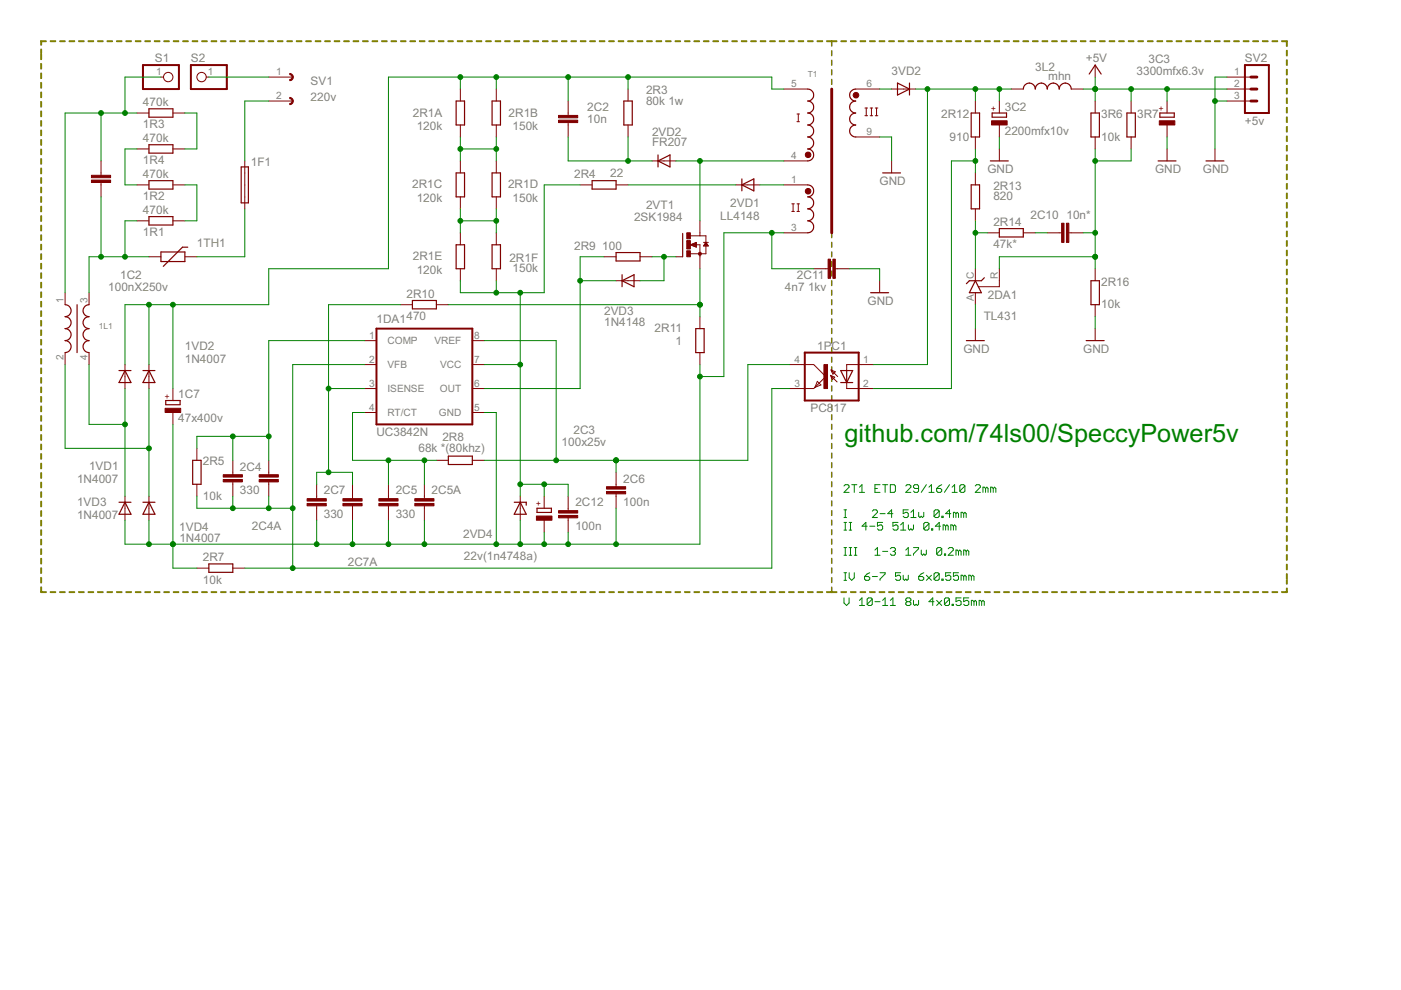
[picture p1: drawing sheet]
<svg xmlns="http://www.w3.org/2000/svg" width="297mm" height="210mm" viewBox="0 0 297 210" stroke-linecap="round" stroke-linejoin="round" font-family="sans-serif">
<g fill="none" stroke="#808000" stroke-width=".32">
<path d="M176.3 8.7v1.1M176.3 10.8v1M176.3 12.8v1M176.3 14.8v1.1M176.3 16.8v1.1M176.3 18.9v1M176.3 20.9v1M176.3 22.9v1.1M176.3 25v1M176.3 27v1M176.3 29v1.1M176.3 31.1v1"/>
<path d="M176.3 33.1v1M176.3 35.1v1.1M176.3 37.2v1M176.3 39.2v1M176.3 41.2v1.1M176.3 43.3v1M176.3 45.3v1M176.3 47.3v1.1M176.3 49.4v1M176.3 51.4v1M176.3 53.4v1M176.3 55.5v1"/>
<path d="M176.3 57.5v1M176.3 59.5v1M176.3 61.6v1M176.3 63.6v1M176.3 65.6v1M176.3 67.6v1.1M176.3 69.7v1M176.3 71.7v1M176.3 73.7v1.1M176.3 75.8v1M176.3 77.8v1M176.3 79.8v1.1"/>
<path d="M176.3 81.9v1M176.3 83.9v1M176.3 85.9v1.1M176.3 87.9v1.1M176.3 90v1M176.3 92v1M176.3 94v1.1M176.3 96.1v1M176.3 98.1v1M176.3 100.1v1.1M176.3 102.2v1M176.3 104.2v1"/>
<path d="M176.3 106.2v1.1M176.3 108.3v1M176.3 110.3v1M176.3 112.3v1M176.3 114.3v1.1M176.3 116.4v1M176.3 118.4v1M176.3 120.4v1.1M176.3 122.5v1M176.3 124.5v1"/>
</g>
<g fill="none" stroke="#808000" stroke-width=".42">
<path d="M8.7 10.5v.8M8.7 11.5v1.1M8.7 13.5v1.1M8.7 15.6v1M8.7 17.6v1M8.7 19.6v1M9.7 8.7h-1v.8M10.7 8.7h1M12.7 8.7h1M14.7 8.7h1M16.7 8.7h1.1M18.8 8.7h1"/>
<path d="M20.8 8.7h1M22.8 8.7h1M24.8 8.7h1M26.8 8.7h1M28.8 8.7h1M30.8 8.7h1M32.8 8.7h1M34.8 8.7h1M36.8 8.7h1M38.8 8.7h1M40.8 8.7h1M42.8 8.7h1.1"/>
<path d="M44.9 8.7h1M46.9 8.7h1M48.9 8.7h1M50.9 8.7h1M52.9 8.7h1M54.9 8.7h1M56.9 8.7h1M58.9 8.7h1M60.9 8.7h1M62.9 8.7h1M64.9 8.7h1M66.9 8.7h1"/>
<path d="M68.9 8.7h1.1M71 8.7h.9M73 8.7h1M75 8.7h1M77 8.7h1M79 8.7h1M81 8.7h1M83 8.7h1M85 8.7h1M87 8.7h1M89 8.7h1M91 8.7h1"/>
<path d="M93 8.7h1M95 8.7h1M97 8.7h1M99 8.7h1.1M101 8.7h1.1M103.1 8.7h1M105.1 8.7h1M107.1 8.7h1M109.1 8.7h1M111.1 8.7h1M113.1 8.7h1M115.1 8.7h1"/>
<path d="M117.1 8.7h1M119.1 8.7h1M121.1 8.7h1M123.1 8.7h1M125.1 8.7h1.1M127.1 8.7h1.1M129.2 8.7h1M131.2 8.7h1M133.2 8.7h1M135.2 8.7h1M137.2 8.7h1M139.2 8.7h1"/>
<path d="M141.2 8.7h1M143.2 8.7h1M145.2 8.7h1M147.2 8.7h1M149.2 8.7h1M151.2 8.7h1.1M153.2 8.7h1M155.3 8.7h1M157.3 8.7h1M159.3 8.7h1M161.3 8.7h1M163.3 8.7h1"/>
<path d="M165.3 8.7h1M167.3 8.7h1M169.3 8.7h1M171.3 8.7h1M173.3 8.7h1M175.3 8.7h2.1M178.4 8.7h1M180.4 8.7h1M182.4 8.7h1.1M184.4 8.7h1.1M186.5 8.7h1M188.5 8.7h1"/>
<path d="M190.5 8.7h1.1M192.6 8.7h1M194.6 8.7h1M196.6 8.7h1.1M198.7 8.7h1M200.7 8.7h1M202.7 8.7h1.1M204.8 8.7h1M206.8 8.7h1M208.8 8.7h1.1M210.9 8.7h1M212.9 8.7h1"/>
<path d="M214.9 8.7h1.1M217 8.7h1M219 8.7h1M221 8.7h1.1M223.1 8.7h1M225.1 8.7h1M227.1 8.7h1.1M229.2 8.7h1M231.2 8.7h1M233.2 8.7h1M235.2 8.7h1.1M237.3 8.7h1"/>
<path d="M239.3 8.7h1M241.3 8.7h1.1M243.4 8.7h1M245.4 8.7h1M247.4 8.7h1.1M249.4 8.7h1.1M251.5 8.7h1M253.5 8.7h1.1M255.5 8.7h1.1M257.6 8.7h1M259.6 8.7h1M261.6 8.7h1.1"/>
<path d="M263.7 8.7h1M265.7 8.7h1M267.7 8.7h1.1M269.8 8.7h1M271.8 8.7h1v1.1M272.8 10.8v1M272.8 12.8v1M272.8 14.8v1M272.8 16.8v1M272.8 18.8v1M8.7 21.6v1M8.7 23.6v1.1"/>
<path d="M8.7 25.7v1M8.7 27.7v1M8.7 29.7v1M8.7 31.7v1M8.7 33.7v1M8.7 35.7v1.1M8.7 37.8v1M8.7 39.8v1M272.8 20.8v1.1M272.8 22.9v1M272.8 24.9v1M272.8 26.9v1"/>
<path d="M272.8 28.9v1M272.8 30.9v1M272.8 32.9v1.1M272.8 35v1M272.8 37v1M272.8 39v1M8.7 41.8v1M8.7 43.8v1M8.7 45.8v1M8.7 47.8v1.1M8.7 49.9v1M8.7 51.9v1"/>
<path d="M8.7 53.9v1M8.7 55.9v1M8.7 57.9v1M8.7 59.9v1.1M272.8 41v1M272.8 43v1M272.8 45v1.1M272.8 47.1v1M272.8 49.1v1M272.8 51.1v1M272.8 53.1v1M272.8 55.1v1.1"/>
<path d="M272.8 57.1v1.1M272.8 59.2v1M8.7 62v1M8.7 64v1M8.7 66v1M8.7 68v1M8.7 70v1.1M8.7 72.1v1M8.7 74.1v1M8.7 76.1v1M8.7 78.1v1M272.8 61.2v1"/>
<path d="M272.8 63.2v1M272.8 65.2v1.1M272.8 67.2v1.1M272.8 69.3v1M272.8 71.3v1M272.8 73.3v1M272.8 75.3v1M272.8 77.3v1.1M272.8 79.4v1M8.7 80.1v1.1M8.7 82.1v1.1M8.7 84.2v1"/>
<path d="M8.7 86.2v1M8.7 88.2v1M8.7 90.2v1M8.7 92.2v1.1M8.7 94.3v1M8.7 96.3v1M8.7 98.3v1M272.8 81.4v1M272.8 83.4v1M272.8 85.4v1M272.8 87.4v1M272.8 89.5v1"/>
<path d="M272.8 91.5v1M272.8 93.5v1M272.8 95.5v1M272.8 97.5v1M272.8 99.5v1M8.7 100.3v1M8.7 102.3v1M8.7 104.4v1M8.7 106.4v1M8.7 108.4v1M8.7 110.4v1M8.7 112.4v1"/>
<path d="M8.7 114.4v1M8.7 116.5v1M8.7 118.5v1M272.8 101.6v1M272.8 103.6v1M272.8 105.6v1M272.8 107.6v1M272.8 109.6v1M272.8 111.6v1M272.8 113.7v1M272.8 115.7v1M272.8 117.7v1"/>
<path d="M272.8 119.7v1M8.7 120.5v1M8.7 122.5v1M8.7 124.5v1h1M10.7 125.5h1M12.7 125.5h1M14.7 125.5h1M16.7 125.5h1.1M18.8 125.5h1M20.8 125.5h1M22.8 125.5h1M24.8 125.5h1"/>
<path d="M26.8 125.5h1M28.8 125.5h1M30.8 125.5h1M32.8 125.5h1M34.8 125.5h1M36.8 125.5h1M38.8 125.5h1M40.8 125.5h1M42.8 125.5h1.1M44.9 125.5h1M46.9 125.5h1M48.9 125.5h1"/>
<path d="M50.9 125.5h1M52.9 125.5h1M54.9 125.5h1M56.9 125.5h1M58.9 125.5h1M60.9 125.5h1M62.9 125.5h1M64.9 125.5h1M66.9 125.5h1M68.9 125.5h1.1M71 125.5h.9M73 125.5h1"/>
<path d="M75 125.5h1M77 125.5h1M79 125.5h1M81 125.5h1M83 125.5h1M85 125.5h1M87 125.5h1M89 125.5h1M91 125.5h1M93 125.5h1M95 125.5h1M97 125.5h1"/>
<path d="M99 125.5h1.1M101 125.5h1.1M103.1 125.5h1M105.1 125.5h1M107.1 125.5h1M109.1 125.5h1M111.1 125.5h1M113.1 125.5h1M115.1 125.5h1M117.1 125.5h1M119.1 125.5h1M121.1 125.5h1"/>
<path d="M123.1 125.5h1M125.1 125.5h1.1M127.1 125.5h1.1M129.2 125.5h1M131.2 125.5h1M133.2 125.5h1M135.2 125.5h1M137.2 125.5h1M139.2 125.5h1M141.2 125.5h1M143.2 125.5h1M145.2 125.5h1"/>
<path d="M147.2 125.5h1M149.2 125.5h1M151.2 125.5h1.1M153.2 125.5h1M155.3 125.5h1M157.3 125.5h1M159.3 125.5h1M161.3 125.5h1M163.3 125.5h1M165.3 125.5h1M167.3 125.5h1M169.3 125.5h1"/>
<path d="M171.3 125.5h1M173.3 125.5h1M175.3 125.5h2.1M178.4 125.5h1M180.4 125.5h1M182.4 125.5h1.1M184.4 125.5h1.1M186.5 125.5h1M188.5 125.5h1M190.5 125.5h1.1M192.6 125.5h1M194.6 125.5h1"/>
<path d="M196.6 125.5h1.1M198.7 125.5h1M200.7 125.5h1M202.7 125.5h1.1M204.8 125.5h1M206.8 125.5h1M208.8 125.5h1.1M210.9 125.5h1M212.9 125.5h1M214.9 125.5h1.1M217 125.5h1M219 125.5h1"/>
<path d="M221 125.5h1.1M223.1 125.5h1M225.1 125.5h1M227.1 125.5h1.1M229.2 125.5h1M231.2 125.5h1M233.2 125.5h1M235.2 125.5h1.1M237.3 125.5h1M239.3 125.5h1M241.3 125.5h1.1M243.4 125.5h1"/>
<path d="M245.4 125.5h1M247.4 125.5h1.1M249.4 125.5h1.1M251.5 125.5h1M253.5 125.5h1.1M255.5 125.5h1.1M257.6 125.5h1M259.6 125.5h1M261.6 125.5h1.1M263.7 125.5h1M265.7 125.5h1M267.7 125.5h1.1"/>
<path d="M269.8 125.5h1M272.8 124.8v.7h-1M272.8 121.7v1M272.8 123v.8"/>
</g>
<path d="M30.3 13.8h7.6v5.1h-7.6zM40.5 13.8h7.6v5.1h-7.6zM263.9 13.8h5.1v10.2h-5.1zM79.8 69.7h20.3v20.3h-20.3zM170.6 74.8h11.5v10.1h-11.5z" fill="none" stroke="#800000" stroke-width=".42"/>
<g fill="none" stroke="#800000" stroke-width=".21">
<path d="M34.1 16.3h.6M43.7 16.3h.6M57 16.3h5.1M97.6 18.9v2.5M105.2 18.9v2.5M133.2 18.9v2.5M166.2 18.9h5.1M181.4 18.9h5.1M189 18.9h5.1M214.4 18.9h2.6M227.1 18.9h2.6M232.2 13.8v2.5"/>
<path d="M260.1 18.9h5.1M260.1 16.3h5.1M21.4 34.1v3.1M21.4 38.7v3M29 39.2h2.6M29 24h2.6M29 31.6h2.6M36.7 39.2h2.5M36.7 24h2.5M36.7 31.6h2.5M51.9 34.1v10.2M57 21.4h5.1"/>
<path d="M97.6 26.5v2.5M97.6 34.1v2.6M105.2 26.5v2.5M105.2 34.1v2.6M120.5 21.4v3.1M120.5 26v3M123 39.2h2.5M130.6 39.2h2.6M133.2 26.5v2.5M138.2 34.1h5.1M156 39.2h5.1M166.2 39.2h5.1"/>
<path d="M166.2 34.1h5.1M169 25.8h.5M169 24.2h.5M169.2 24.2v1.6M181.4 29h5.1M183.4 24.5h.5M183.4 22.9h.5M183.7 22.9v1.6M184.5 24.5h.5M184.5 22.9h.5M184.8 22.9v1.6M185.6 24.5h.5"/>
<path d="M185.6 22.9h.5M185.8 22.9v1.6M189 34.1v2.6M206.8 21.4v2.6M206.8 29v2.6M206.8 36.7v2.5M211.9 21.4v2.6M211.9 26.5v2.5M211.9 31.6v2.5M232.2 21.4v2.6M232.2 29v2.6M239.8 21.4v2.6"/>
<path d="M239.8 29v2.6M247.4 21.4v2.6M247.4 26.5v2.5M247.4 31.6v2.5M257.6 31.6v2.5M260.1 21.4h5.1M29 46.8h2.6M31.6 54.4h2.5M36.7 46.8h2.5M39.2 54.4h2.5M97.6 41.7v2.6M97.6 49.4v2.5"/>
<path d="M97.6 57v2.5M105.2 41.7v2.6M105.2 49.4v2.5M105.2 57v2.5M128.1 54.4h2.5M130.6 59.5h5.1M135.7 54.4h2.5M143.3 54.4h1.4M146.4 51.9l1.2-.5v1zM146.4 50h3.3v1.4M146.5 51.8h1.1M146.5 52h1.1"/>
<path d="M146.8 51.7h.8M146.8 52.1h.8M147.1 51.6h.5M147.1 52.2h.5M147.4 51.5h.2M147.4 52.3h.2M147.5 51.9h.9v5.1M148.4 46.8v3.2M149.2 51.4h1M149.2 52.1h.9M149.3 52h.8M149.4 51.8h.6"/>
<path d="M149.4 51.7h.5M149.5 51.6h.3M149.6 51.5h.1M149.7 52v1.8h-3.3M149.7 51.4l.5 .8h-1zM166.2 49.4h5.1M167.9 44.8h.5M167.9 43.2h.5M168.1 43.2v1.6M169 44.8h.5M169 43.2h.5M169.2 43.2v1.6"/>
<path d="M172.5 57h3.1M177.1 57h3M186.5 59.5v2.6M206.8 44.3v2.5M206.8 57v2.5M209.3 49.4h2.6M211.9 57v3.8h-4.5M217 49.4h2.5M222 49.4h3.1M226.6 49.4h3.1M232.2 57v2.5M13.8 62.1v2.5"/>
<path d="M13.8 74.8v2.5M18.9 62.1v2.5M18.9 74.8v2.5M26.5 77.3v5.1M31.6 77.3v5.1M77.3 72.2h2.5M77.3 77.3h2.5M84.9 64.6h2.5M92.5 64.6h2.6M100.1 72.2h2.6M100.1 77.3h2.6M148.4 67.1v2.6"/>
<path d="M148.4 74.8v2.5M167.4 77.3h5.1l2.6 2.5-2.6 2.6h-5.1M176.1 79.6l1.4 1.4M176.1 79.6l.9 .4-.5 .5zM176.2 78.4l.9 .4-.5 .5zM176.2 78.4l1.4 1.4M185.2 77.3h-5.7v1.3M206.8 62.1v2.5M206.8 69.7v2.5M232.2 64.6v2.5M232.2 69.7v2.5M36.7 82.4v2.5"/>
<path d="M36.7 87.5v2.5M41.7 95.1v2.5M49.4 97.6v3M57 97.6v3M77.3 82.4h2.5M77.3 87.5h2.5M92.5 97.6h2.6M100.1 82.4h2.6M100.1 87.5h2.6M100.1 97.6h2.6M173.3 80.9l.8 .7-1.3 .5zM179.5 81.1v1.3h5.7"/>
<path d="M26.5 105.2v5.1M31.6 105.2v5.1M41.7 102.7v2.5M49.4 102.2v3M57 102.2v3M67.1 102.7v3M67.1 107.3v3M74.7 102.7v3M74.7 107.3v3M82.4 102.7v3M82.4 107.3v3M90 102.7v3"/>
<path d="M90 107.3v3M110.3 105.2v5.1M115.4 105.2v2.6M115.4 110.3v2.5M120.5 105.2v3.1M120.5 109.8v3M130.6 100.1v3.1M130.6 104.7v3.1M41.7 120.5h2.6M49.4 120.5h2.5"/>
<circle cx="35.7" cy="16.3" r=".99"/>
<circle cx="42.7" cy="16.3" r=".99"/>
</g>
<g fill="none" stroke="#800000" stroke-width=".25">
<path d="M171.3 18.9a1.27 1.27 0 0 1 1.2 1.3 1.27 1.27 0 0 1-1.2 1.2 1.27 1.27 0 0 1 1.2 1.3 1.27 1.27 0 0 1-1.2 1.3 1.27 1.27 0 0 1 1.2 1.2 1.27 1.27 0 0 1-1.2 1.3 1.27 1.27 0 0 1 1.2 1.3 1.27 1.27 0 0 1-1.2 1.2 1.27 1.27 0 0 1 1.2 1.3 1.27 1.27 0 0 1-1.2 1.3 1.27 1.27 0 0 1 1.2 1.3 1.27 1.27 0 0 1-1.2 1.2M181.4 18.9a1.27 1.27 0 0 0-1.3 1.3 1.27 1.27 0 0 0 1.3 1.2 1.27 1.27 0 0 0-1.3 1.3 1.27 1.27 0 0 0 1.3 1.3 1.27 1.27 0 0 0-1.3 1.2 1.27 1.27 0 0 0 1.3 1.3 1.27 1.27 0 0 0-1.3 1.3 1.27 1.27 0 0 0 1.3 1.2M190.3 17.6l2.5 1.3-2.5 1.3zM192.8 17.6v2.6M217 18.9a1.27 1.27 0 0 1 1.2-1.3 1.27 1.27 0 0 1 1.3 1.3 1.27 1.27 0 0 1 1.3-1.3 1.27 1.27 0 0 1 1.2 1.3 1.27 1.27 0 0 1 1.3-1.3 1.27 1.27 0 0 1 1.3 1.3 1.27 1.27 0 0 1 1.2-1.3 1.27 1.27 0 0 1 1.3 1.3M230.9 15.7l1.3-1.9 1.3 1.9M31.6 38.3h5.1v1.8h-5.1zM31.6 23.1h5.1v1.7h-5.1zM31.6 30.7h5.1v1.8h-5.1zM51.1 35.4h1.6v7.6h-1.6zM96.7 36.7h1.8v5h-1.8zM96.7 21.4h1.8v5.1h-1.8z"/>
<path d="M104.3 36.7h1.8v5h-1.8zM104.3 21.4h1.8v5.1h-1.8zM125.5 38.3h5.1v1.8h-5.1zM132.3 21.4h1.7v5.1h-1.7zM139.5 34.1l2.5-1.2v2.5zM139.5 32.9v2.5M157.3 39.2l2.5-1.3v2.6zM157.3 37.9v2.6M171.3 39.2a1.27 1.27 0 0 1 1.2 1.3 1.27 1.27 0 0 1-1.2 1.2 1.27 1.27 0 0 1 1.2 1.3 1.27 1.27 0 0 1-1.2 1.3 1.27 1.27 0 0 1 1.2 1.3 1.27 1.27 0 0 1-1.2 1.2 1.27 1.27 0 0 1 1.2 1.3 1.27 1.27 0 0 1-1.2 1.3M187.1 36.7h3.8M205.9 24h1.8v5h-1.8zM205.9 39.2h1.8v5.1h-1.8z"/>
<path d="M210 34.1h3.8M210.4 24h3v.8h-3zM231.3 24h1.8v5h-1.8zM238.9 24h1.8v5h-1.8zM245.5 34.1h3.8M245.9 24h3.1v.8h-3.1zM255.7 34.1h3.8M31.6 45.9h5.1v1.8h-5.1zM34.1 53.4h5.1v2.1h-5.1zM39.8 52.4h-1.1l-4.1 4.1M96.7 51.9h1.8v5.1h-1.8zM104.3 51.9h1.8v5.1h-1.8z"/>
<path d="M130.6 53.6h5.1v1.7h-5.1zM131.9 59.5l2.5-1.2v2.5zM131.9 58.3v2.5M144.7 49.5v4.9M206.8 59.5l1.3 2.6h-2.6zM208.7 58.9l-.6 .6h-2.6l-.6 .7M211.9 48.5h5.1v1.7h-5.1zM231.3 59.5h1.8v5.1h-1.8zM13.8 64.6a1.27 1.27 0 0 1 1.3 1.3 1.27 1.27 0 0 1-1.3 1.2 1.27 1.27 0 0 1 1.3 1.3 1.27 1.27 0 0 1-1.3 1.3 1.27 1.27 0 0 1 1.3 1.3 1.27 1.27 0 0 1-1.3 1.2 1.27 1.27 0 0 1 1.3 1.3 1.27 1.27 0 0 1-1.3 1.3M16.3 64.6v10.2M18.9 64.6a1.27 1.27 0 0 0-1.3 1.3 1.27 1.27 0 0 0 1.3 1.2 1.27 1.27 0 0 0-1.3 1.3 1.27 1.27 0 0 0 1.3 1.3 1.27 1.27 0 0 0-1.3 1.3 1.27 1.27 0 0 0 1.3 1.2 1.27 1.27 0 0 0-1.3 1.3 1.27 1.27 0 0 0 1.3 1.3M25.2 78.6h2.6"/>
<path d="M26.5 78.6l1.3 2.5h-2.6zM30.3 78.6h2.6M31.6 78.6l1.3 2.5h-2.6zM87.4 63.7h5.1v1.8h-5.1zM147.5 69.7h1.8v5.1h-1.8zM178.2 78.6h2.6l-1.3 2.5zM179.5 78.6v2.5M184.6 62.1h3.8M204.9 72.2h3.8M230.3 72.2h3.8M35.1 84.9h3.1v.9h-3.1zM40.9 97.6h1.7v5.1h-1.7z"/>
<path d="M95.1 96.7h5v1.8h-5zM178.2 81.1h2.6M25.2 106.5h2.6M26.5 106.5l1.3 2.5h-2.6zM30.3 106.5h2.6M31.6 106.5l1.3 2.5h-2.6zM44.3 119.6h5.1v1.7h-5.1zM109 106.5h2.6v.6M110.3 106.5l1.3 2.5h-2.6zM113.9 107.8h3v.8h-3z"/>
</g>
<g fill="#800000" stroke="#800000" stroke-width=".21">
<path d="M174.7 77.3h.8v5.1h-.8z"/>
<path d="M128.6 104.2h4.1v.5h-4.1z"/>
<path d="M128.6 103.2h4.1v.5h-4.1z"/>
<path d="M65.1 106.7h4.1v.6h-4.1z"/>
<path d="M65.1 105.7h4.1v.5h-4.1z"/>
<path d="M80.3 106.7h4.1v.6h-4.1z"/>
<path d="M80.3 105.7h4.1v.5h-4.1z"/>
<path d="M47.3 101.7h4.1v.5h-4.1z"/>
<path d="M47.3 100.6h4.1v.6h-4.1z"/>
<path d="M113.7 109.4h3.3v.9h-3.3z"/>
<path d="M225.1 47.3h.5v4.1h-.5z"/>
<path d="M226.1 47.3h.5v4.1h-.5z"/>
<path d="M35 86.6h3.3v.9h-3.3z"/>
<path d="M145.6 53.2h.8v1.2h-.8z"/>
<path d="M145.6 49.4h.8v1.2h-.8z"/>
<path d="M145.6 51h.8v1.8h-.8z"/>
<path d="M118.4 25.5h4.1v.5h-4.1z"/>
<path d="M118.4 24.5h4.1v.5h-4.1z"/>
<path d="M176.6 54.9h.5v4.1h-.5z"/>
<path d="M175.6 54.9h.5v4.1h-.5z"/>
<path d="M210.2 25.6h3.3v.9h-3.3z"/>
<path d="M245.8 25.6h3.3v.9h-3.3z"/>
<path d="M19.4 37.2h4.1v.5h-4.1z"/>
<path d="M19.4 38.2h4.1v.5h-4.1z"/>
<path d="M118.4 109.3h4.1v.5h-4.1z"/>
<path d="M118.4 108.3h4.1v.5h-4.1z"/>
<path d="M87.9 106.7h4.1v.6h-4.1z"/>
<path d="M87.9 105.7h4.1v.5h-4.1z"/>
<path d="M72.7 106.7h4.1v.6h-4.1z"/>
<path d="M72.7 105.7h4.1v.5h-4.1z"/>
<path d="M54.9 101.7h4.1v.5h-4.1z"/>
<path d="M54.9 100.6h4.1v.6h-4.1z"/>
</g>
<g fill="#800000" stroke="#800000" stroke-width=".21">
<path d="M61.4 20.7a.76 .76 0 0 1 .8 .7 .76 .76 0 0 1-.8 .8v-.3a.51 .51 0 0 0 .5-.5 .51 .51 0 0 0-.5-.5z" fill-rule="evenodd"/>
<path d="M61.4 15.6a.76 .76 0 0 1 .8 .7 .76 .76 0 0 1-.8 .8v-.3a.51 .51 0 0 0 .5-.5 .51 .51 0 0 0-.5-.5z" fill-rule="evenodd"/>
<circle cx="148.4" cy="53.8" r=".33"/>
<circle cx="171.3" cy="40.5" r=".61"/>
<circle cx="181.5" cy="20.2" r=".61"/>
<circle cx="171.3" cy="32.8" r=".61"/>
</g>
<path d="M176.3 18.9v30.5M265.2 18.9h1.3M265.2 16.3h1.3M265.2 21.4h1.3" fill="none" stroke="#800000" stroke-width=".61"/>
<g fill="none" stroke="#008000" stroke-width=".21">
<path d="M34.1 16.3h-7.6v7.7M44.3 16.3h12.7M97.6 16.3v2.6M105.2 16.3v2.6M120.5 16.3v5.1M133.2 16.3v2.6M166.2 18.9h-2.6v-2.6h-81.2v40.7h-25.4v7.6h-30.5v12.7M186.5 18.9h2.5M194.1 18.9h20.3M196.6 18.9v58.4h-11.4M206.8 18.9v2.5M211.9 18.9v2.5"/>
<path d="M229.7 18.9h30.4M232.2 16.3v5.1M239.8 18.9v2.5M247.4 18.9v2.5M260.1 16.3h-2.5v15.3M21.4 24v10.1M29 31.6h-2.5v7.6h2.5M29 24h-15.2v38.1M39.2 24h2.5v7.6h-2.5M39.2 39.2h2.5v7.6h-2.5M57 21.4h-5.1v12.7M97.6 29v5.1"/>
<path d="M97.6 31.6h7.6M105.2 29v5.1M120.5 29v5.1h17.7M123 39.2h-7.6v22.9h-17.8v-2.6M133.2 39.2h22.8M133.2 29v5.1M143.3 34.1h22.9M148.4 34.1v12.7M161.1 39.2h5.1M186.5 29h2.5v5.1M206.8 31.6v5.1M206.8 34.1h-5.1v48.3h-16.5"/>
<path d="M211.9 29v2.6M232.2 31.6v25.4M239.8 31.6v2.5h-7.6M247.4 29v2.6M257.6 21.4h2.5M21.4 41.7v12.7M29 46.8h-2.5v7.6M31.6 54.4h-12.7v7.7M51.9 44.3v10.1h-10.2M97.6 44.3v5.1M97.6 46.8h7.6M105.2 44.3v5.1"/>
<path d="M105.2 59.5v2.6M123 59.5h7.6M128.1 54.4h-5.1v28h-20.3M138.2 54.4h5.1M140.8 54.4v5.1h-5.1M148.4 57v10.1M163.6 49.4v7.6h8.9M166.2 49.4h-12.7v30.4h-5.1M180.1 57h6.4v2.5M206.8 46.8v10.2M206.8 49.4h2.5M219.5 49.4h2.5"/>
<path d="M229.7 49.4h2.5M232.2 54.4h-20.3v2.6M13.8 77.3v17.8h17.8M18.9 77.3v12.7h7.6M31.6 64.6v12.7M36.7 64.6v17.8M77.3 72.2h-20.3v25.4M77.3 77.3h-15.2v43.2M84.9 64.6h-15.2v35.5M95.1 64.6h53.3M102.7 72.2h15.2v25.4M102.7 77.3h7.6"/>
<path d="M110.3 62.1v43.1M148.4 77.3v38.1h-121.9v-5.1M167.4 77.3h-8.8v20.3h-55.9M206.8 64.6v5.1M232.2 67.1v2.6M26.5 82.4v22.8M31.6 82.4v22.8M36.7 90v30.5h5M49.4 92.5v5.1M57 92.5h-15.3v2.6M69.7 82.4h7.6M77.3 87.5h-2.6v10.1h17.8"/>
<path d="M82.4 97.6v5.1M90 97.6v5.1M102.7 87.5h2.5v27.9M130.6 97.6v2.5M167.4 82.4h-3.8v38.1h-111.7M31.6 110.3v5.1M41.7 105.2v2.6h20.4M49.4 105.2v2.6M57 105.2v2.6M67.1 102.7v-2.6h7.6v2.6M67.1 110.3v5.1M74.7 110.3v5.1"/>
<path d="M82.4 110.3v5.1M90 110.3v5.1M110.3 110.3v5.1M110.3 102.7h10.2v2.5M115.4 102.7v2.5M115.4 112.8v2.6M120.5 112.8v2.6M130.6 107.8v7.6M178.9 103l.3-.2h.6l.2 .2v.3l-1.1 1.1h1.1M178.9 109.7h.6M178.9 108.1h.6M178.9 112.4h.6"/>
<path d="M178.9 110.8h.6M178.9 117.7h.6M178.9 116.1h.6M179.2 108.1v1.6M179.2 110.8v1.6M179.2 116.1v1.6M180 112.4h.6M180 110.8h.6M180 117.7h.6M180 116.1h.6M180.3 110.8v1.6M180.3 116.1v1.6"/>
<path d="M180.6 102.8h1.1M181.1 102.8v1.6M181.1 117.7h.6M181.1 116.1h.6M181.4 116.1v1.6M182.2 104.4h1.1M182.2 103.3l.6-.5v1.6M183.9 111.6h-1.1l.8-.8v1.6M184.4 111.6h1.1M185 108.4l.2-.3h.6l.2 .3v.2l-1 1.1h1M185.5 103.6h.5M185.5 116.6l.5-.5v1.6"/>
<path d="M185.5 117.7h1.1M186.6 102.8h-1.1v1.6h1.1M186.6 108.9h1.1M187.1 102.8h1.1M187.1 110.8h-1.1v.8l.6-.3h.3l.2 .3v.5l-.2 .3h-.6l-.3-.3M187.1 116.9h1.1M187.7 102.8v1.6M188.8 102.8h.8l.2 .2v1.1l-.2 .3h-.8zM188.8 116.4l.2-.3h.6l.2 .3v.2l-.2 .3M189.3 108.9h-1.1l.8-.8v1.6M189.3 116.9h.3M189.6 116.9l.2 .3v.3l-.2 .2h-.6l-.2-.2"/>
<path d="M190.4 110.8h-1.1v.8l.6-.3h.2l.3 .3v.5l-.3 .3h-.5l-.3-.3M190.9 111.3l.6-.5v1.6M190.9 112.4h1.1M192 103l.3-.2h.5l.3 .2v.3l-1.1 1.1h1.1M192 116.6l.6-.5v1.6M192 117.7h1.1M192.6 108.1h-1.1v.8l.5-.3h.3l.3 .3v.6l-.3 .2h-.5l-.3-.2M192.6 111.3v.8l.2 .3 .3-.3 .3 .3 .3-.3v-.8M193.1 108.6l.6-.5v1.6M193.1 109.7h1.1M193.7 116.1h1.1v.3l-1.1 1.1v.2M194.8 103.6h-.8l-.3-.3v-.3l.3-.2h.5l.3 .2v1.1l-.3 .3h-.5l-.3-.3"/>
<path d="M194.8 108.6v.9l.3 .2 .2-.2 .3 .2 .3-.2v-.9M195.3 116.6v.9l.3 .2 .3-.2 .2 .2 .3-.2v-.9M196.4 102.8l-1.1 1.6M197 104.4h1M197 103.3l.5-.5v1.6M197 111v1.1l-.3 .3h-.6l-.2-.3M197 111l-.3-.2h-.6l-.2 .2v1.1M197 111l-1.1 1.1M197.5 112.1h.3v.3h-.3zM198.6 103.6h.8l.3 .2v.3l-.3 .3h-.5l-.3-.3zM199.1 108.4v1.1l-.2 .2h-.6l-.3-.2M199.1 108.4l-.2-.3h-.6l-.3 .3v1.1"/>
<path d="M199.1 108.4l-1.1 1.1M199.4 111.6h-1.1l.8-.8v1.6M199.7 102.8l-1.1 .8M199.7 116.4l-.3-.3h-.5l-.3 .3v1.1M199.7 116.4v1.1l-.3 .2h-.5l-.3-.2M199.7 116.4l-1.1 1.1M199.7 109.5h.3v.2h-.3zM200.2 117.5h.3v.2h-.3zM200.5 111.6l-.3-.3h-.2v1.1M200.5 111.6v.8M200.5 111.6l.3-.3 .2 .3v.8M201 116.4l.3-.3h.6l.2 .3v.2l-1.1 1.1h1.1"/>
<path d="M201.3 102.8l-1.1 1.6M201.6 108.9h-1.1l.8-.8v1.6M201.9 104.4h1M201.9 103.3l.5-.5v1.6M202.1 111.6v.8M202.1 111.6l.3-.3 .3 .3v.8M202.1 111.6l-.2-.3h-.3v1.1M202.7 108.9l-.3-.3h-.3v1.1M202.7 108.9v.8M202.7 108.9l.2-.3 .3 .3v.8M203.2 116.9l-.3-.3h-.2v1.1M203.2 116.9v.8"/>
<path d="M203.2 116.9l.3-.3 .3 .3v.8M204.3 108.9l-.3-.3h-.2v1.1M204.3 108.9v.8M204.3 108.9l.3-.3 .3 .3v.8M204.6 103v1.1l-.3 .3h-.5l-.3-.3M204.6 103l-.3-.2h-.5l-.3 .2v1.1M204.6 103l-1.1 1.1M204.9 116.9l-.3-.3h-.3v1.1M204.9 116.9v.8M204.9 116.9l.2-.3 .3 .3v.8M206.8 103l.3-.2h.5l.3 .2v.3l-1.1 1.1h1.1M209 103.6l-.3-.3h-.3v1.1"/>
<path d="M209 103.6v.8M209 103.6l.2-.3 .3 .3v.8M210.6 103.6l-.3-.3h-.3v1.1M210.6 103.6v.8M210.6 103.6l.3-.3 .2 .3v.8M178.9 126.8v1l.6 .6 .5-.6v-1M178.9 123h.6M178.9 121.4h.6M179.2 121.4v1.6M180 121.4v1.1l.6 .5 .5-.5v-1.1M182.2 127.3l.6-.5v1.6M182.2 128.4h1.1"/>
<path d="M183.3 122.2h.8l.3 .3v.3l-.3 .2h-.5l-.3-.2zM184.4 121.4l-.5 .3-.6 .5M184.9 127v1.1l-.2 .3h-.6l-.2-.3M184.9 127l-.2-.2h-.6l-.2 .2v1.1M184.9 127l-1 1.1M185 122.2h1M185.5 127.6h1.1M186.6 121.4h1.1v.3l-1.1 1.1v.2M187.1 127.3l.6-.5v1.6M187.1 128.4h1.1M188.8 127.3l.5-.5v1.6M188.8 128.4h1"/>
<path d="M190.9 121.4h-1v.8l.5-.2h.3l.2 .2v.6l-.2 .2h-.6l-.2-.2M191.5 122v.8l.3 .2 .2-.2 .3 .2 .3-.2v-.8M192.3 127.6l-.3-.3v-.3l.3-.2h.5l.3 .2v.3l-.3 .3M192.3 127.6l-.3 .2v.3l.3 .3h.5l.3-.3v-.3l-.3-.2M192.3 127.6h.5M193.7 127.3v.8l.3 .3 .2-.3 .3 .3 .3-.3v-.8M194.8 122.2h.8l.3 .3v.3l-.3 .2h-.5l-.3-.2zM195.9 121.4l-.6 .3-.5 .5M196.4 122l1.1 1M197.5 122l-1.1 1M198 127.6h-1l.8-.8v1.6M198.6 127.3l1.1 1.1"/>
<path d="M199.1 121.7l-.2-.3h-.6l-.3 .3v1.1M199.1 121.7v1.1l-.2 .2h-.6l-.3-.2M199.1 121.7l-1.1 1.1M199.7 127.3l-1.1 1.1M199.7 122.8h.3v.2h-.3zM201.3 127v1.1l-.3 .3h-.5l-.3-.3M201.3 127l-.3-.2h-.5l-.3 .2v1.1M201.3 127l-1.1 1.1M201.6 121.4h-1.1v.8l.5-.2h.3l.3 .2v.6l-.3 .2h-.5l-.3-.2M201.9 128.1h.2v.3h-.2zM203.2 121.4h-1.1v.8l.6-.2h.2l.3 .2v.6l-.3 .2h-.5l-.3-.2M203.8 126.8h-1.1v.8l.5-.3h.3l.3 .3v.5l-.3 .3h-.6l-.2-.3"/>
<path d="M204.3 122.2l-.3-.2h-.2v1M204.3 122.2v.8M204.3 122.2l.3-.2 .3 .2v.8M205.4 126.8h-1.1v.8l.6-.3h.2l.3 .3v.5l-.3 .3h-.5l-.3-.3M206 122.2l-.3-.2h-.3v1M206 122.2v.8M206 122.2l.2-.2 .3 .2v.8M206.5 127.6l-.3-.3h-.2v1.1M206.5 127.6v.8M206.5 127.6l.3-.3 .2 .3v.8M208.1 127.6l.3-.3 .3 .3v.8M208.1 127.6l-.2-.3h-.3v1.1"/>
<path d="M208.1 127.6v.8"/>
</g>
<g fill="#008000" stroke="#008000" stroke-width=".21">
<circle cx="232.2" cy="18.9" r=".51"/>
<circle cx="247.4" cy="18.9" r=".51"/>
<circle cx="239.8" cy="18.9" r=".51"/>
<circle cx="257.6" cy="21.4" r=".51"/>
<circle cx="130.6" cy="97.6" r=".51"/>
<circle cx="117.9" cy="97.6" r=".51"/>
<circle cx="82.4" cy="97.6" r=".51"/>
<circle cx="90" cy="97.6" r=".51"/>
<circle cx="82.4" cy="115.4" r=".51"/>
<circle cx="36.7" cy="115.4" r=".51"/>
<circle cx="110.3" cy="115.4" r=".51"/>
<circle cx="115.4" cy="115.4" r=".51"/>
<circle cx="130.6" cy="115.4" r=".51"/>
<circle cx="105.2" cy="115.4" r=".51"/>
<circle cx="67.1" cy="115.4" r=".51"/>
<circle cx="31.6" cy="115.4" r=".51"/>
<circle cx="120.5" cy="115.4" r=".51"/>
<circle cx="148.4" cy="79.8" r=".51"/>
<circle cx="163.6" cy="49.4" r=".51"/>
<circle cx="90" cy="115.4" r=".51"/>
<circle cx="74.7" cy="115.4" r=".51"/>
<circle cx="69.7" cy="82.4" r=".51"/>
<circle cx="69.7" cy="100.1" r=".51"/>
<circle cx="57" cy="92.5" r=".51"/>
<circle cx="49.4" cy="92.5" r=".51"/>
<circle cx="110.3" cy="77.3" r=".51"/>
<circle cx="110.3" cy="102.7" r=".51"/>
<circle cx="115.4" cy="102.7" r=".51"/>
<circle cx="105.2" cy="62.1" r=".51"/>
<circle cx="110.3" cy="62.1" r=".51"/>
<circle cx="123" cy="59.5" r=".51"/>
<circle cx="140.8" cy="54.4" r=".51"/>
<circle cx="206.8" cy="34.1" r=".51"/>
<circle cx="211.9" cy="18.9" r=".51"/>
<circle cx="206.8" cy="18.9" r=".51"/>
<circle cx="196.6" cy="18.9" r=".51"/>
<circle cx="206.8" cy="49.4" r=".51"/>
<circle cx="148.4" cy="34.1" r=".51"/>
<circle cx="120.5" cy="16.3" r=".51"/>
<circle cx="31.6" cy="64.6" r=".51"/>
<circle cx="36.7" cy="64.6" r=".51"/>
<circle cx="133.2" cy="16.3" r=".51"/>
<circle cx="97.6" cy="16.3" r=".51"/>
<circle cx="105.2" cy="16.3" r=".51"/>
<circle cx="21.4" cy="24" r=".51"/>
<circle cx="26.5" cy="24" r=".51"/>
<circle cx="62.1" cy="107.8" r=".51"/>
<circle cx="62.1" cy="120.5" r=".51"/>
<circle cx="49.4" cy="107.8" r=".51"/>
<circle cx="57" cy="107.8" r=".51"/>
<circle cx="31.6" cy="95.1" r=".51"/>
<circle cx="148.4" cy="64.6" r=".51"/>
<circle cx="26.5" cy="90" r=".51"/>
<circle cx="21.4" cy="54.4" r=".51"/>
<circle cx="26.5" cy="54.4" r=".51"/>
<circle cx="133.2" cy="34.1" r=".51"/>
<circle cx="232.2" cy="34.1" r=".51"/>
<circle cx="232.2" cy="54.4" r=".51"/>
<circle cx="232.2" cy="49.4" r=".51"/>
<circle cx="97.6" cy="46.8" r=".51"/>
<circle cx="105.2" cy="46.8" r=".51"/>
<circle cx="105.2" cy="31.6" r=".51"/>
<circle cx="97.6" cy="31.6" r=".51"/>
</g>
<text font-size="6" fill="#008000" x="179.1" y="93.8">github.com/74ls00/SpeccyPower5v</text>
<g font-size="2.8" fill="#808080">
<text x="32.8" y="13.2">S1</text>
<text x="40.5" y="13.2">S2</text>
<text x="189" y="15.9">3VD2</text>
<text x="219.5" y="15.1">3L2</text>
<text x="222.3" y="16.9">mhn</text>
<text x="230.2" y="13">+5V</text>
<text x="241" y="15.9">3300mfx6.3v</text>
<text x="243.5" y="13.3">3C3</text>
<text x="263.9" y="13">SV2</text>
<text x="30.3" y="22.4">470k</text>
<text x="65.9" y="21.4">220v</text>
<text x="65.9" y="18.1">SV1</text>
<text x="124.5" y="23.6">2C2</text>
<text x="137" y="22.2">80k 1w</text>
<text x="137" y="19.9">2R3</text>
<text x="213" y="23.5">3C2</text>
<text x="30.3" y="27.2">1R3</text>
<text x="87.5" y="24.7">2R1A</text>
<text x="88.4" y="27.5">120k</text>
<text x="107.8" y="24.7">2R1B</text>
<text x="108.7" y="27.5">150k</text>
<text x="124.5" y="26.1">10n</text>
<text x="138.2" y="28.8">2VD2</text>
<text x="199.5" y="25">2R12</text>
<text x="201.3" y="29.8">910</text>
<text x="213" y="28.6">2200mfx10v</text>
<text x="233.5" y="29.8">10k</text>
<text x="233.5" y="25">3R6</text>
<text x="241.1" y="25">3R7</text>
<text x="263.9" y="26.5">+5v</text>
<text x="30.3" y="30.1">470k</text>
<text x="30.3" y="34.9">1R4</text>
<text x="53.2" y="35.3">1F1</text>
<text x="138.2" y="31.1">FR207</text>
<text x="30.3" y="37.7">470k</text>
<text x="87.4" y="39.9">2R1C</text>
<text x="107.7" y="39.9">2R1D</text>
<text x="121.7" y="37.7">2R4</text>
<text x="129.3" y="37.4">22</text>
<text x="186.5" y="39.2">GND</text>
<text x="209.3" y="36.7">GND</text>
<text x="210.6" y="40.2">2R13</text>
<text x="244.9" y="36.7">GND</text>
<text x="255.1" y="36.7">GND</text>
<text x="30.3" y="45.3">470k</text>
<text x="30.3" y="42.5">1R2</text>
<text x="88.4" y="42.8">120k</text>
<text x="108.7" y="42.8">150k</text>
<text x="134.4" y="46.8">2SK1984</text>
<text x="137" y="44.3">2VT1</text>
<text x="152.7" y="46.6">LL4148</text>
<text x="154.8" y="43.8">2VD1</text>
<text x="210.6" y="42.5">820</text>
<text x="210.6" y="47.9">2R14</text>
<text x="218.5" y="46.4">2C10</text>
<text x="226.1" y="46.4">10n*</text>
<text x="30.3" y="50.1">1R1</text>
<text x="41.7" y="52.4">1TH1</text>
<text x="121.7" y="52.9">2R9</text>
<text x="127.7" y="52.9">100</text>
<text x="210.6" y="52.7">47k*</text>
<text x="25.5" y="59.1">1C2</text>
<text x="87.5" y="55.2">2R1E</text>
<text x="88.4" y="58">120k</text>
<text x="108" y="55.5">2R1F</text>
<text x="108.7" y="57.7">150k</text>
<text x="169" y="59.1">2C11</text>
<text x="22.9" y="61.7">100nX250v</text>
<text x="86.2" y="63.1">2R10</text>
<text x="166.4" y="61.7">4n7</text>
<text x="171.3" y="61.7">1kv</text>
<text x="183.9" y="64.6">GND</text>
<text x="209.4" y="63.3">2DA1</text>
<text x="233.5" y="65.4">10k</text>
<text x="233.5" y="60.6">2R16</text>
<text x="79.8" y="68.4">1DA1470</text>
<text x="128.1" y="69.1">1N4148</text>
<text x="128.1" y="66.9">2VD3</text>
<text x="138.8" y="70.4">2R11</text>
<text x="208.6" y="67.8">TL431</text>
<text x="39.2" y="77.1">1N4007</text>
<text x="39.2" y="74.3">1VD2</text>
<text x="143.2" y="73.2">1</text>
<text x="173.2" y="74.1">1PC1</text>
<text x="204.3" y="74.8">GND</text>
<text x="229.7" y="74.8">GND</text>
<text x="37.8" y="89.5">47x400v</text>
<text x="37.8" y="84.4">1C7</text>
<text x="171.8" y="87.5">PC817</text>
<text x="79.8" y="92.5">UC3842N</text>
<text x="88.7" y="95.8">68k *(80khz)</text>
<text x="93.8" y="93.6">2R8</text>
<text x="119.1" y="94.6">100x25v</text>
<text x="121.6" y="92">2C3</text>
<text x="18.9" y="99.7">1VD1</text>
<text x="43" y="98.6">2R5</text>
<text x="50.9" y="99.8">2C4</text>
<text x="16.3" y="102.5">1N4007</text>
<text x="16.3" y="107.3">1VD3</text>
<text x="43" y="106">10k</text>
<text x="50.9" y="104.8">330</text>
<text x="68.7" y="104.8">2C7</text>
<text x="83.9" y="104.8">2C5</text>
<text x="91.5" y="104.8">2C5A</text>
<text x="122" y="107.4">2C12</text>
<text x="132.1" y="107.4">100n</text>
<text x="132.1" y="102.3">2C6</text>
<text x="16.3" y="110.1">1N4007</text>
<text x="38" y="112.6">1VD4</text>
<text x="53.4" y="112.5">2C4A</text>
<text x="68.7" y="109.9">330</text>
<text x="83.9" y="109.9">330</text>
<text x="98.2" y="114">2VD4</text>
<text x="122" y="112.5">100n</text>
<text x="38" y="114.8">1N4007</text>
<text x="43" y="119">2R7</text>
<text x="98.4" y="118.8">22v(1n4748a)</text>
<text x="43" y="123.8">10k</text>
<text x="73.7" y="120.1">2C7A</text>
</g>
<g font-size="2.4" fill="#808080">
<text x="33.1" y="16">1</text>
<text x="44.1" y="16">1</text>
<text x="58.5" y="16">1</text>
<text x="261.7" y="16">1</text>
<text x="58.5" y="21.1">2</text>
<text x="167.7" y="18.5">5</text>
<text x="183.7" y="18.5">6</text>
<text x="261.7" y="18.5">2</text>
<text x="261.7" y="21.1">3</text>
<text x="183.7" y="28.7">9</text>
<text x="167.7" y="33.8">4</text>
<text x="167.7" y="38.8">1</text>
<text x="167.7" y="49">3</text>
<text x="206.5" y="59.2" transform="rotate(-90 206.5 59.2)">C</text>
<text x="211.5" y="59.2" transform="rotate(-90 211.5 59.2)">R</text>
<text x="13.4" y="64.2" transform="rotate(-90 13.4 64.2)">1</text>
<text x="18.5" y="64.2" transform="rotate(-90 18.5 64.2)">3</text>
<text x="206.5" y="63.8" transform="rotate(-90 206.5 63.8)">A</text>
<text x="78.3" y="71.9">1</text>
<text x="100.5" y="71.9">8</text>
<text x="13.4" y="76.3" transform="rotate(-90 13.4 76.3)">2</text>
<text x="18.5" y="76.3" transform="rotate(-90 18.5 76.3)">4</text>
<text x="78.3" y="76.9">2</text>
<text x="82.2" y="73">COMP</text>
<text x="92.1" y="73">VREF</text>
<text x="100.5" y="76.9">7</text>
<text x="168.4" y="76.9">4</text>
<text x="183" y="76.9">1</text>
<text x="78.3" y="82">3</text>
<text x="82.2" y="78.1">VFB</text>
<text x="82.2" y="83.1">ISENSE</text>
<text x="93.3" y="83.1">OUT</text>
<text x="93.3" y="78.1">VCC</text>
<text x="100.5" y="82">6</text>
<text x="168.4" y="82">3</text>
<text x="183" y="82">2</text>
<text x="78.3" y="87.1">4</text>
<text x="82.2" y="88.2">RT/CT</text>
<text x="93" y="88.2">GND</text>
<text x="100.5" y="87.1">5</text>
</g>
<g font-size="2" fill="#808080">
<text x="171.3" y="16.4">T1</text>
<text x="21" y="69.7">1L1</text>
</g>
<g font-size="2" fill="#800000">
<text x="211.3" y="23.6" transform="rotate(-90 211.3 23.6)">+</text>
<text x="246.9" y="23.6" transform="rotate(-90 246.9 23.6)">+</text>
<text x="36.1" y="84.5" transform="rotate(-90 36.1 84.5)">+</text>
<text x="114.8" y="107.4" transform="rotate(-90 114.8 107.4)">+</text>
</g>
</svg>
